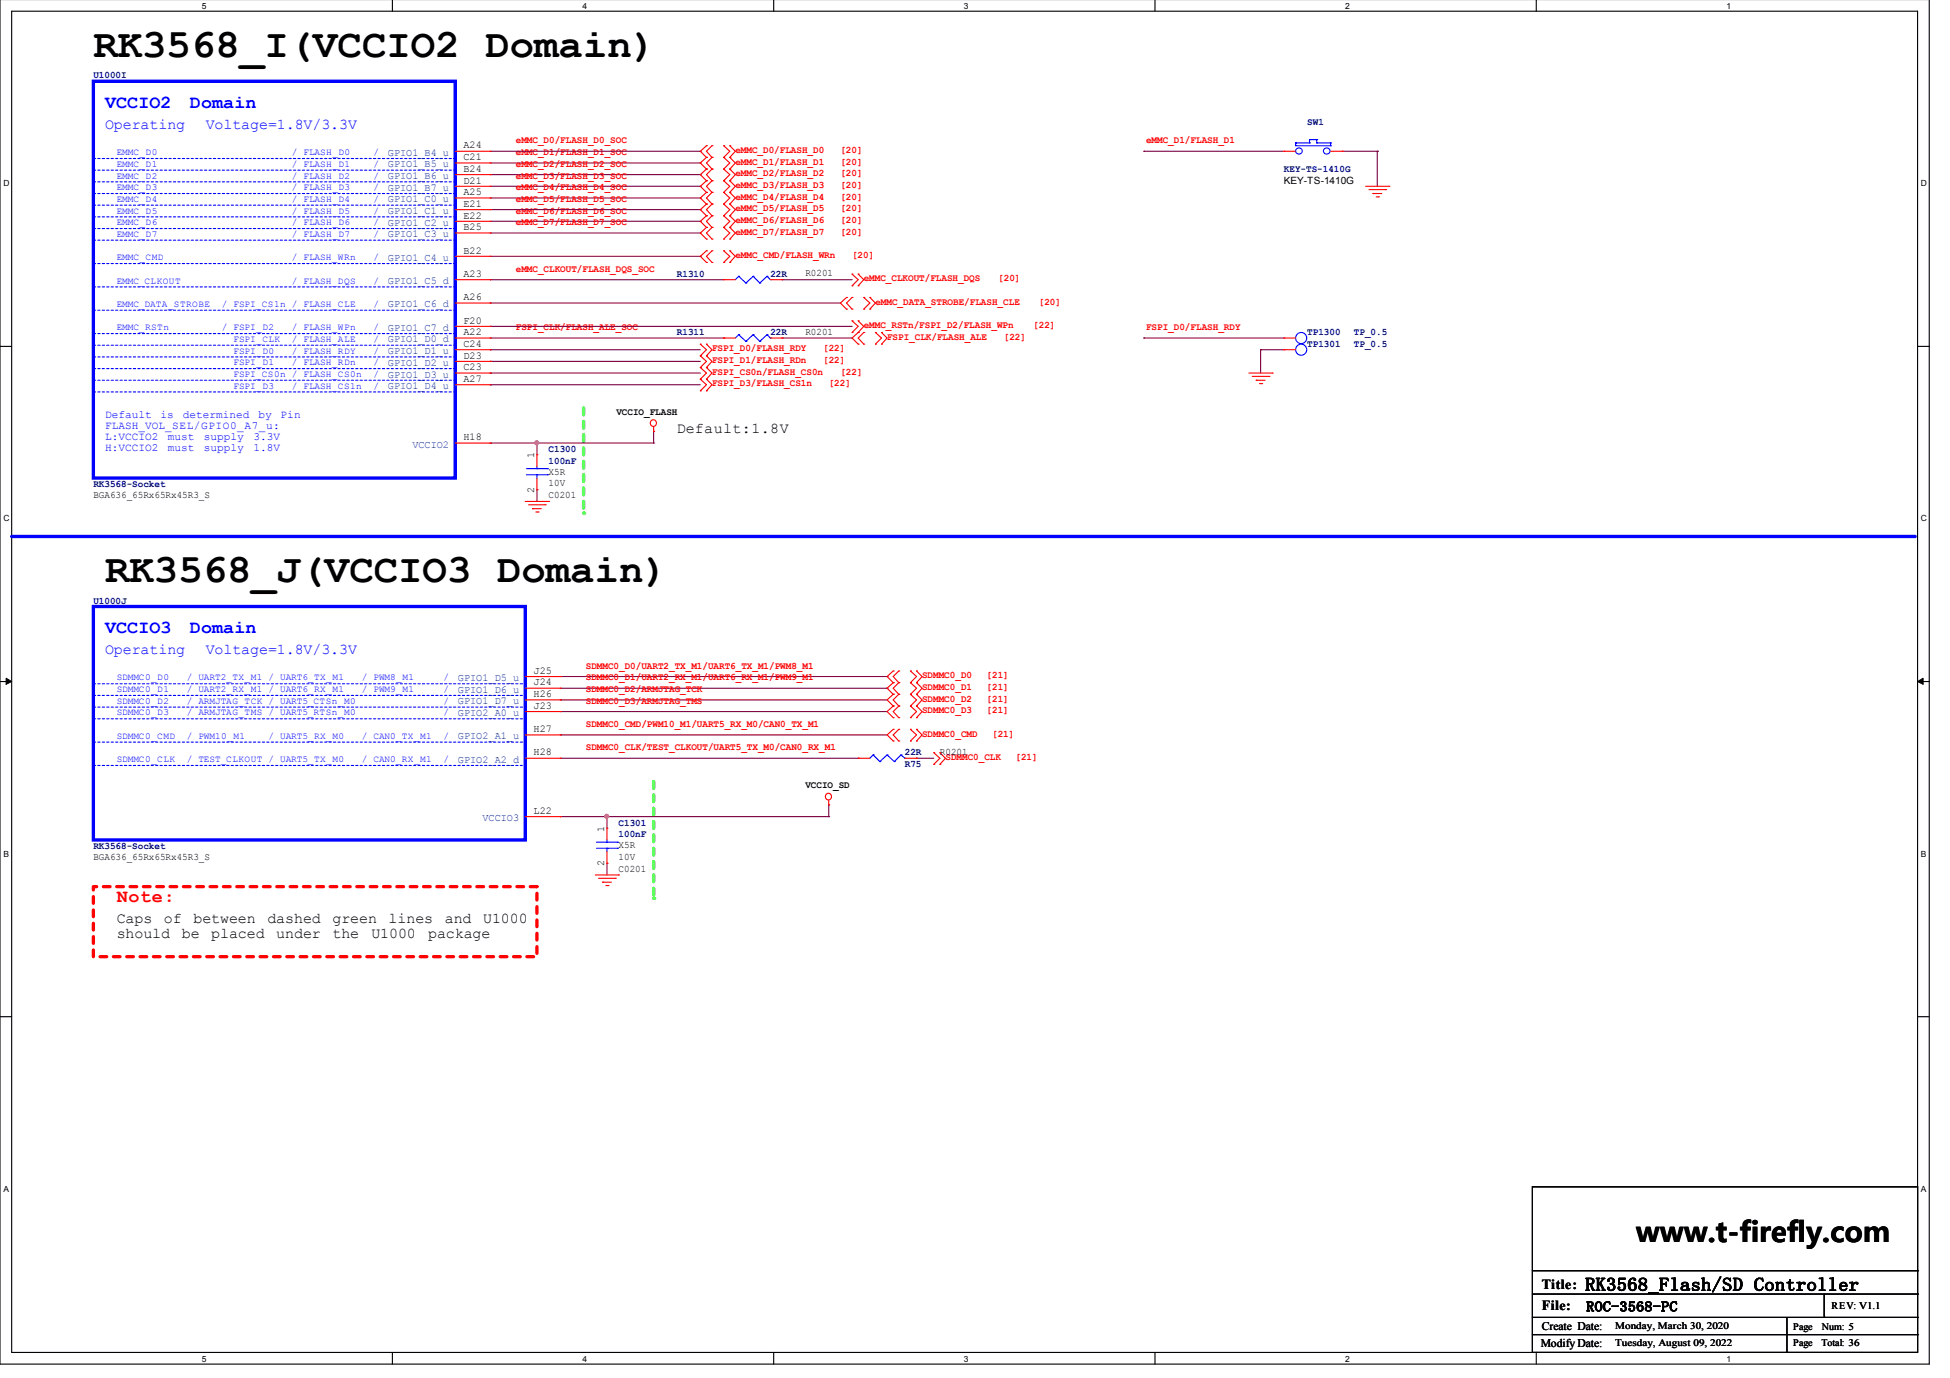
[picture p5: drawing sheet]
<svg xmlns="http://www.w3.org/2000/svg" width="297mm" height="210mm" viewBox="0 0 297 210" stroke-linecap="round" stroke-linejoin="round" font-family="sans-serif">
<path d="M0 -.1v207.9h293.9v-207.9M1.8 1.7h290.3v204.3h-290.3z" fill="none" stroke="#000" stroke-width=".17"/>
<g fill="#fff">
<path d="M30.7 .2h.6v1.3h-.6z"/>
<path d="M30.7 206.3h.6v1.3h-.6z"/>
</g>
<path d="M59.8 -.1v1.8M59.8 206v1.8" fill="none" stroke="#000" stroke-width=".17"/>
<g fill="#fff">
<path d="M88.7 .2h.6v1.3h-.6z"/>
<path d="M88.7 206.3h.6v1.3h-.6z"/>
</g>
<path d="M117.9 -.1v1.8M117.9 206v1.8" fill="none" stroke="#000" stroke-width=".17"/>
<g fill="#fff">
<path d="M146.8 .2h.6v1.3h-.6z"/>
<path d="M146.8 206.3h.6v1.3h-.6z"/>
</g>
<path d="M175.9 -.1v1.8M175.9 206v1.8" fill="none" stroke="#000" stroke-width=".17"/>
<g fill="#fff">
<path d="M204.9 .2h.6v1.3h-.6z"/>
<path d="M204.9 206.3h.6v1.3h-.6z"/>
</g>
<path d="M234 -.1v1.8M234 206v1.8" fill="none" stroke="#000" stroke-width=".17"/>
<g fill="#fff">
<path d="M263 .2h.6v1.3h-.6z"/>
<path d="M263 206.3h.6v1.3h-.6z"/>
<path d="M.5 27.2h.9v1.3h-.9z"/>
<path d="M292.6 27.2h.9v1.3h-.9z"/>
<path d="M.5 78.2h.9v1.4h-.9z"/>
<path d="M292.6 78.2h.9v1.4h-.9z"/>
</g>
<path d="M0 52.8h1.8M292.1 52.8h1.8" fill="none" stroke="#000" stroke-width=".17"/>
<g fill="#fff">
<path d="M.5 129.3h.8v1.4h-.8z"/>
<path d="M292.6 129.3h.8v1.4h-.8z"/>
</g>
<path d="M0 103.8h1.8M292.1 103.8h1.8" fill="none" stroke="#000" stroke-width=".17"/>
<path d="M.9 103.3l.9 .5-.9 .4zM292.1 103.8l.8-.5v.9z" fill="#000" stroke="#000" stroke-width=".15"/>
<g fill="#fff">
<path d="M.5 180.4h.7v1.3h-.7z"/>
<path d="M292.6 180.4h.7v1.3h-.7z"/>
</g>
<path d="M0 154.9h1.8M292.1 154.9h1.8" fill="none" stroke="#000" stroke-width=".17"/>
<path d="M1.8 81.7h289.8" fill="none" stroke="#00f" stroke-width=".51"/>
<circle cx="291.6" cy="81.7" r=".25" fill="#00f"/>
<path d="M88.9 62.2v16" fill="none" stroke="#0f0" stroke-width=".51" stroke-dasharray="1 1"/>
<circle cx="88.9" cy="78.2" r=".25" fill="#0f0" stroke-dasharray="1 1"/>
<path d="M99.6 119.1v17.7" fill="none" stroke="#0f0" stroke-width=".51" stroke-dasharray="1 1"/>
<circle cx="99.6" cy="136.8" r=".25" fill="#0f0" stroke-dasharray="1 1"/>
<path d="M14.2 135.1h67.6v10.6h-67.6z" fill="none" stroke="#f00" stroke-width=".51" stroke-dasharray="1 1"/>
<g fill="none" stroke="#800040" stroke-width=".17">
<path d="M74.7 33.7h32M74.7 24.8h32M74.7 26.6h32M74.7 28.4h32M74.7 35.5h32M74.7 23h32M74.7 30.2h32M74.7 31.9h32M74.7 39h32M106.7 33.7h.1M106.7 24.8h.1M106.7 26.6h.1"/>
<path d="M106.7 28.4h.1M106.7 35.5h.1M106.7 23h.1M106.7 30.2h.1M106.7 31.9h.1M106.7 39h.1M174.2 23h.1M174.2 23h21.4M204.5 23h5.3M209.8 23h.1M209.8 23v5.4M74.7 58.6h.1"/>
<path d="M74.7 55h.1M74.7 53.3h.1M74.7 49.7h.1M74.7 42.6h.1M74.7 46.2h.1M74.7 56.8h.1M74.7 58.6h32M74.7 55h32M74.7 53.3h32M74.7 51.5h35.5M74.7 49.7h55.1M74.7 42.6h35.5"/>
<path d="M74.7 46.2h53.3M74.7 56.8h32M110.2 51.5h.1M119.1 42.6h.1M119.1 51.5h.1M119.1 51.5h10.7M119.1 42.6h10.7M174.2 51.5h.1M174.2 51.5h21.4M192 53.3h.1M192 53.3h3.6M192 53.3v3.5"/>
<path d="M74.7 67.5h.1M74.7 67.5h24.9M81.8 67.5h.1M81.8 74.6h.1M81.8 67.5v1.8M81.8 74.6v1.8M99.6 67.5h.1M99.6 65.7h.1M99.6 65.7v1.8M85.3 106.6h.1M85.3 108.4h.1M85.3 111.9h.1"/>
<path d="M85.3 103.1h49.8M85.3 104.8h49.8M85.3 106.6h49.8M85.3 108.4h49.8M85.3 115.5h45.4M85.3 111.9h49.8M130.7 115.5h.1M135.1 103.1h.1M135.1 104.8h.1M139.6 115.5h.1M139.6 115.5h2.6M85.3 124.4h.1"/>
<path d="M85.3 124.4h40.9M92.5 124.4h.1M92.5 131.5h.1M92.5 124.4v1.8M92.5 131.5v1.8M126.2 124.4h.1M126.2 122.6h.1M126.2 122.6v1.8"/>
</g>
<g fill="#f0f" stroke="#f0f" stroke-width=".17">
<circle cx="81.7" cy="67.5" r=".3"/>
<circle cx="92.4" cy="124.3" r=".3"/>
</g>
<g fill="none" stroke="#f00" stroke-width=".17">
<path d="M69.3 28.4h5.4M69.3 23h5.4M69.3 24.8h5.4M69.3 26.6h5.4M69.3 30.2h5.4M69.3 31.9h5.4M69.3 33.7h5.4M69.3 35.5h5.4M69.3 39h5.4M74.7 23h.1M74.7 24.8h.1M74.7 26.6h.1"/>
<path d="M74.7 28.4h.1M74.7 30.2h.1M74.7 31.9h.1M74.7 33.7h.1M74.7 35.5h.1M74.7 39h.1M107.6 22.2h.1M107.6 24h.1M107.6 25.8h.1M107.6 27.5h.1M107.6 29.3h.1M107.6 31.1h.1"/>
<path d="M107.6 32.9h.1M107.6 34.6h.1M107.6 36.4h.1M107.6 38.2h.1M107.6 40h.1M107.6 22.2l-.9 .8 .9 1M107.6 24l-.9 .8 .9 1M107.6 25.8l-.9 .8 .9 .9M107.6 27.5l-.9 .9 .9 .9M107.6 29.3l-.9 .9 .9 .9M107.6 31.1l-.9 .8 .9 1M107.6 32.9l-.9 .8 .9 .9"/>
<path d="M107.6 34.6l-.9 .9 .9 .9M107.6 38.2l-.9 .8 .9 1M108.5 24h.1M108.5 22.2h.1M108.5 25.8h.1M108.5 27.5h.1M108.5 29.3h.1M108.5 31.1h.1M108.5 32.9h.1M108.5 34.6h.1M108.5 36.4h.1M108.5 40h.1"/>
<path d="M108.5 38.2h.1M108.5 22.2l-.9 .8 .9 1M108.5 25.8l-.9 .8 .9 .9M108.5 24l-.9 .8 .9 1M108.5 27.5l-.9 .9 .9 .9M108.5 29.3l-.9 .9 .9 .9M108.5 31.1l-.9 .8 .9 1M108.5 32.9l-.9 .8 .9 .9M108.5 34.6l-.9 .9 .9 .9M108.5 38.2l-.9 .8 .9 1M110.2 24h.1M110.2 22.2h.1"/>
<path d="M110.2 25.8h.1M110.2 27.5h.1M110.2 29.3h.1M110.2 31.1h.1M110.2 32.9h.1M110.2 34.6h.1M110.2 36.4h.1M110.2 40h.1M110.2 38.2h.1M110.2 22.2l1 .8-1 1M110.2 24l1 .8-1 1M110.2 25.8l1 .8-1 .9"/>
<path d="M110.2 27.5l1 .9-1 .9M110.2 29.3l1 .9-1 .9M110.2 31.1l1 .8-1 1M110.2 32.9l1 .8-1 .9M110.2 34.6l1 .9-1 .9M110.2 38.2l1 .8-1 1M111.2 24h.1M111.2 22.2h.1M111.2 25.8h.1M111.2 27.5h.1M111.2 29.3h.1M111.2 31.1h.1"/>
<path d="M111.2 32.9h.1M111.2 34.6h.1M111.2 36.4h.1M111.2 40h.1M111.2 38.2h.1M111.2 22.2l.8 .8-.8 1M111.2 24l.8 .8-.8 1M111.2 31.1l.8 .8-.8 1M111.2 25.8l.8 .8-.8 .9M111.2 32.9l.8 .8-.8 .9M111.2 27.5l.8 .9-.8 .9M111.2 34.6l.8 .9-.8 .9"/>
<path d="M111.2 29.3l.8 .9-.8 .9M111.2 38.2l.8 .8-.8 1M195.6 23h.1M195.6 23h1.8M202.7 23h1.8M204.5 23h.1M208 28.4h3.6M208.5 28.9h2.6M209.1 29.5h.1M209.1 29.5h1.4M209.6 30h.4M210 30h.1"/>
<path d="M211.1 28.9h.1M211.6 28.4h.1M69.3 56.8h5.4M69.3 51.5h5.4M69.3 42.6h5.4M69.3 53.3h5.4M69.3 46.2h5.4M69.3 49.7h5.4M69.3 55h5.4M69.3 58.6h5.4M74.7 42.6h.1M74.7 46.2h.1"/>
<path d="M74.7 49.7h.1M74.7 51.5h.1M74.7 53.3h.1M74.7 55h.1M74.7 56.8h.1M74.7 58.6h.1M106.7 59.5h.1M106.7 57.8h.1M106.7 56h.1M106.7 54.2h.1M106.7 52.4h.1M106.7 57.8l.9 .8-.9 .9"/>
<path d="M106.7 54.2l.9 .8-.9 1M106.7 52.4l.9 .9-.9 .9M106.7 56l.9 .8-.9 1M107.6 59.5h.1M107.6 57.8h.1M107.6 56h.1M107.6 54.2h.1M107.6 52.4h.1M107.6 57.8l.9 .8-.9 .9M107.6 54.2l.9 .8-.9 1M107.6 52.4l.9 .9-.9 .9M107.6 56l.9 .8-.9 1"/>
<path d="M110.2 51.5h.1M110.2 42.6h.1M110.2 51.5h1.8M110.2 42.6h1.8M117.3 51.5h1.8M117.3 42.6h1.8M119.1 51.5h.1M119.1 42.6h.1M128.9 45.3h.1M128.9 47.1h.1M128.9 45.3l-.9 .9 .9 .9M129.8 43.5h.1"/>
<path d="M129.8 41.8h.1M129.8 50.6h.1M129.8 48.9h.1M129.8 47.1h.1M129.8 45.3h.1M129.8 41.8l.9 .8-.9 .9M129.8 48.9l.9 .8-.9 .9M129.8 45.3l-.9 .9 .9 .9M130.7 43.5h.1M130.7 41.8h.1M130.7 50.6h.1M130.7 48.9h.1"/>
<path d="M130.7 52.4h.1M130.7 41.8l.9 .8-.9 .9M130.7 48.9l.9 .8-.9 .9M130.7 50.6l-.9 .9 .9 .9M131.6 47.1h.1M131.6 45.3h.1M131.6 52.4h.1M131.6 50.6h.1M131.6 45.3l.9 .9-.9 .9M131.6 50.6l-.9 .9 .9 .9M132.5 47.1h.1M132.5 45.3h.1"/>
<path d="M132.5 45.3l.8 .9-.8 .9M133.3 52.4h.1M133.3 50.6h.1M133.3 50.6l1 .9-1 .9M134.3 52.4h.1M134.3 50.6h.1M134.3 50.6l.8 .9-.8 .9M190.2 56.8h3.6M190.8 57.3h2.5M191.3 57.9h.1M191.3 57.9h1.4M191.9 58.4h.3"/>
<path d="M192.2 58.4h.1M193.3 57.3h.1M193.8 56.8h.1M195.6 51.5h.1M195.6 53.3h.1M195.6 51.5h1.8M195.6 53.3h1.8M69.3 67.5h5.4M74.7 67.5h.1M80 76.4h3.6M80.5 76.9h2.6M81.1 77.5h.1"/>
<path d="M81.1 77.5h1.4M81.6 78h.4M81.8 69.3h.1M81.8 74.6h.1M81.8 69.3v1.7M81.8 72.8v1.8M82 78h.1M83.1 76.9h.1M83.6 76.4h.1M99.6 65.7h.1M99.6 65v.7M80 103.1h5.3"/>
<path d="M80 104.8h5.3M80 106.6h5.3M80 108.4h5.3M80 111.9h5.3M80 115.5h5.3M85.3 103.1h.1M85.3 104.8h.1M85.3 106.6h.1M85.3 108.4h.1M85.3 111.9h.1M85.3 115.5h.1M130.7 115.5h.1"/>
<path d="M130.7 115.5h1.8M136.1 102.2h.1M136.1 104h.1M136.1 105.8h.1M136.1 107.5h.1M136.1 109.3h.1M136.1 111.1h.1M136.1 112.9h.1M136.1 102.2l-1 .9 1 .9M136.1 104l-1 .8 1 1M136.1 105.8l-1 .8 1 .9M136.1 107.5l-1 .9 1 .9"/>
<path d="M136.1 111.1l-1 .8 1 1M136.9 104h.1M136.9 102.2h.1M136.9 105.8h.1M136.9 107.5h.1M136.9 109.3h.1M136.9 112.9h.1M136.9 111.1h.1M136.9 102.2l-.8 .9 .8 .9M136.9 105.8l-.8 .8 .8 .9M136.9 104l-.8 .8 .8 1M136.9 107.5l-.8 .9 .8 .9"/>
<path d="M136.9 111.1l-.8 .8 .8 1M137.8 115.5h1.8M138.7 104h.1M138.7 102.2h.1M138.7 105.8h.1M138.7 107.5h.1M138.7 109.3h.1M138.7 112.9h.1M138.7 111.1h.1M138.7 102.2l.9 .9-.9 .9M138.7 104l.9 .8-.9 1M138.7 105.8l.9 .8-.9 .9"/>
<path d="M138.7 107.5l.9 .9-.9 .9M138.7 111.1l.9 .8-.9 1M139.6 104h.1M139.6 102.2h.1M139.6 105.8h.1M139.6 107.5h.1M139.6 109.3h.1M139.6 112.9h.1M139.6 111.1h.1M139.6 115.5h.1M139.6 107.5l.9 .9-.9 .9M139.6 102.2l.9 .9-.9 .9"/>
<path d="M139.6 104l.9 .8-.9 1M139.6 111.1l.9 .8-.9 1M139.6 105.8l.9 .8-.9 .9M142.2 116.4h.1M142.2 114.7h.1M142.2 114.7l1 .8-1 .9M143.2 116.4h.1M143.2 114.7h.1M143.2 114.7l.8 .8-.8 .9M80 124.4h5.3M85.3 124.4h.1M90.7 133.3h3.5"/>
<path d="M91.2 133.8h2.5M91.8 134.4h.1M91.8 134.4h1.3M92.3 134.9h.3M92.5 126.2h.1M92.5 131.5h.1M92.5 126.2v1.7M92.5 129.7v1.8M92.6 134.9h.1M93.7 133.8h.1M94.2 133.3h.1M126.2 122.6h.1"/>
<path d="M126.2 121.9v.7"/>
<circle cx="99.5" cy="64.4" r=".49"/>
<circle cx="126.2" cy="121.3" r=".49"/>
</g>
<g fill="none" stroke="#000" stroke-width=".17">
<path d="M233.4 180.8h58.7v25.2h-58.7zM233.4 193.6h58.7M233.4 197.1h58.7M277.9 197.1v3.6M292.1 193.6h.1M292.1 197.1h.1M233.4 200.7h58.7M233.4 203.3h58.7M272.2 206h.1M272.2 200.7v5.3M277.9 200.7h.1M292.1 200.7h.1"/>
<path d="M292.1 203.3h.1"/>
</g>
<g fill="none" stroke="#00f" stroke-width=".17">
<path d="M197.4 21.8h.1M197.4 21.8v.4h5.3M197.4 21.8h2.1M199.5 21.3h.1M199.5 21.8h.1M199.5 21.3h1.1M199.5 21.3v.5M200.6 21.8h.1M200.6 21.3h.1M200.6 21.8h2.1M200.6 21.3v.5M202.7 22.2h.1"/>
<path d="M202.7 21.8h.1M202.7 21.8v.4M112.5 51h.1M112.5 42.1h.1M112.5 51l-.5 .5M112.5 51l1.1 1M112.5 42.1l-.5 .5M112.5 42.1l1.1 1M113.6 52h.1M113.6 43.1h.1M114.7 51h.1M114.7 42.1h.1"/>
<path d="M114.7 51l-1.1 1M114.7 51l1 1M114.7 42.1l-1.1 1M114.7 42.1l1 1M115.7 52h.1M115.7 43.1h.1M116.8 51h.1M116.8 42.1h.1M116.8 51l-1.1 1M116.8 51l.5 .5M116.8 42.1l-1.1 1M116.8 42.1l.5 .5"/>
<path d="M117.3 51.5h.1M117.3 42.6h.1M80.2 72.3h3.2M80.2 71.4h3.2M81.8 71.4h.1M81.8 72.3h.1M81.8 71v.4M81.8 72.3v.5M83.4 72.3h.1M83.4 71.4h.1M133 115h.1M133 115l-.5 .5"/>
<path d="M133 115l1 1M134 116h.1M135.1 115h.1M135.1 115l-1.1 1M135.1 115l1.1 1M136.2 116h.1M137.2 115h.1M137.2 115l-1 1M137.2 115l.6 .5M137.8 115.5h.1M90.8 129.2h3.3M90.8 128.3h3.3"/>
<path d="M92.5 128.3h.1M92.5 129.2h.1M92.5 127.9v.4M92.5 129.2v.5M94.1 129.2h.1M94.1 128.3h.1"/>
<circle cx="197.9" cy="23" r=".49"/>
<circle cx="202.1" cy="23" r=".49"/>
<circle cx="198.2" cy="53.3" r=".85"/>
<circle cx="198.2" cy="51.5" r=".85"/>
</g>
<g fill="none" stroke="#00f" stroke-width=".17" stroke-dasharray=".3 .3">
<path d="M14.2 29.5h55.1M14.2 33h55.1M14.2 25.9h55.1M14.2 36.6h55.1M14.2 24.1h55.1M14.2 31.3h55.1M14.2 34.8h55.1M14.2 27.7h55.1M69.3 29.5h.1M69.3 33h.1M69.3 25.9h.1M69.3 36.6h.1"/>
<path d="M69.3 24.1h.1M69.3 31.3h.1M69.3 34.8h.1M69.3 27.7h.1M14.2 52.6h55.1M14.2 56.1h55.1M14.2 54.4h55.1M14.2 57.9h55.1M14.2 43.7h55.1M14.2 59.7h55.1M14.2 50.8h55.1M14.2 40.1h55.1"/>
<path d="M14.2 47.3h55.1M69.3 52.6h.1M69.3 56.1h.1M69.3 54.4h.1M69.3 57.9h.1M69.3 43.7h.1M69.3 59.7h.1M69.3 50.8h.1M69.3 40.1h.1M69.3 47.3h.1M14.2 105.9h65.8M14.2 116.6h65.8"/>
<path d="M14.2 109.5h65.8M14.2 107.7h65.8M14.2 104.2h65.8M14.2 113h65.8M80 105.9h.1M80 116.6h.1M80 109.5h.1M80 107.7h.1M80 104.2h.1M80 113h.1"/>
</g>
<path d="M14.2 12.4h55.1v60.4h-55.1zM14.2 92.4h65.8v35.5h-65.8z" fill="none" stroke="#00f" stroke-width=".51"/>
<g font-size="6.2">
<text x="14.2" y="8.7">RK3568_I(VCCIO2 Domain)</text>
<text x="16" y="88.7">RK3568_J(VCCIO3 Domain)</text>
</g>
<text font-size="4.2" x="249.3" y="189.2">www.t-firefly.com</text>
<g font-size="2.8" fill="#00f">
<text x="16" y="16.4">VCCIO2</text>
<text x="28.9" y="16.4">Domain</text>
<text x="16" y="96.4">VCCIO3</text>
<text x="28.9" y="96.4">Domain</text>
</g>
<text font-size="2.8" fill="#f00" x="17.8" y="137.3">Note:</text>
<text font-size="2.8" x="241.5" y="196.6">RK3568_Flash/SD Controller</text>
<g font-size="2.3" fill="#00f">
<text x="16" y="19.7">Operating</text>
<text x="31.3" y="19.7">Voltage=1.8V/3.3V</text>
<text x="16" y="99.7">Operating</text>
<text x="31.3" y="99.7">Voltage=1.8V/3.3V</text>
</g>
<g font-size="2.3">
<text x="103.1" y="65.9">Default:1.8V</text>
<text x="17.8" y="140.6">Caps</text>
<text x="17.8" y="142.8">should</text>
<text x="25" y="140.6">of</text>
<text x="27.7" y="142.8">be</text>
<text x="29.5" y="140.6">between</text>
<text x="32.2" y="142.8">placed</text>
<text x="40.7" y="140.6">dashed</text>
<text x="42.1" y="142.8">under</text>
<text x="50.6" y="140.6">green</text>
<text x="50.6" y="142.8">the</text>
<text x="56.6" y="142.8">U1000</text>
<text x="59.2" y="140.6">lines</text>
<text x="65.2" y="142.8">package</text>
<text x="67.8" y="140.6">and</text>
<text x="73.6" y="140.6">U1000</text>
</g>
<g font-size="2.1">
<text x="234.9" y="196.3">Title:</text>
<text x="234.9" y="199.5">File:</text>
<text x="241.6" y="199.7">ROC-3568-PC</text>
</g>
<g font-size="1.8">
<text x="234.9" y="202.5">Create Date:</text>
<text x="234.7" y="205.2">Modify Date:</text>
</g>
<g font-size="1.7" fill="#00f">
<text x="16" y="63.6">Default</text>
<text x="16" y="65.3">FLASH_VOL_SEL/GPIO0_A7_u:</text>
<text x="24.5" y="63.6">is</text>
<text x="27.9" y="63.6">determined</text>
<text x="39.4" y="63.6">by</text>
<text x="42.8" y="63.6">Pin</text>
<text x="16" y="67">L:VCCIO2</text>
<text x="16" y="68.7">H:VCCIO2</text>
<text x="25.6" y="67">must</text>
<text x="25.6" y="68.7">must</text>
<text x="31.1" y="67">supply</text>
<text x="31.1" y="68.7">supply</text>
<text x="38.6" y="67">3.3V</text>
<text x="38.6" y="68.7">1.8V</text>
</g>
<g font-size="1.6" fill="#004080">
<text x="59.1" y="23.7">GPIO1_B4_u</text>
<text x="59.1" y="25.5">GPIO1_B5_u</text>
<text x="59.1" y="27.3">GPIO1_B6_u</text>
<text x="59.1" y="29.1">GPIO1_B7_u</text>
<text x="59.1" y="30.8">GPIO1_C0_u</text>
<text x="59.1" y="32.6">GPIO1_C1_u</text>
<text x="59.1" y="34.4">GPIO1_C2_u</text>
<text x="59.1" y="36.2">GPIO1_C3_u</text>
<text x="59.1" y="39.7">GPIO1_C4_u</text>
<text x="59.1" y="43.3">GPIO1_C5_d</text>
<text x="59.1" y="46.8">GPIO1_C6_d</text>
<text x="59.1" y="50.4">GPIO1_C7_d</text>
<text x="59.1" y="52.2">GPIO1_D0_d</text>
<text x="59.1" y="53.9">GPIO1_D1_u</text>
<text x="59.1" y="55.7">GPIO1_D2_u</text>
<text x="59.1" y="57.5">GPIO1_D3_u</text>
<text x="59.1" y="59.3">GPIO1_D4_u</text>
<text x="62.8" y="68.2">VCCIO2</text>
<text x="69.8" y="103.7">GPIO1_D5_u</text>
<text x="69.8" y="105.5">GPIO1_D6_u</text>
<text x="69.8" y="107.3">GPIO1_D7_u</text>
<text x="69.8" y="109.1">GPIO2_A0_u</text>
<text x="69.8" y="112.6">GPIO2_A1_u</text>
<text x="69.8" y="116.2">GPIO2_A2_d</text>
<text x="73.5" y="125.1">VCCIO3</text>
</g>
<g font-size="1.6">
<text x="70.6" y="22.6">A24</text>
<text x="70.6" y="24.4">C21</text>
<text x="70.6" y="26.2">B24</text>
<text x="70.6" y="28">D21</text>
<text x="70.6" y="29.7">A25</text>
<text x="70.6" y="31.5">E21</text>
<text x="70.6" y="33.3">E22</text>
<text x="70.6" y="35.1">B25</text>
<text x="70.6" y="38.6">B22</text>
<text x="70.6" y="42.2">A23</text>
<text x="70.6" y="45.7">A26</text>
<text x="70.6" y="49.3">F20</text>
<text x="70.6" y="51.1">A22</text>
<text x="70.6" y="52.8">C24</text>
<text x="70.6" y="54.6">D23</text>
<text x="70.6" y="56.4">C23</text>
<text x="70.6" y="58.2">A27</text>
<text x="70.6" y="67.1">H18</text>
<text x="81.4" y="69.8" transform="rotate(-90 81.4 69.8)">1</text>
<text x="81.4" y="75" transform="rotate(-90 81.4 75)">2</text>
<text x="81.3" y="102.6">J25</text>
<text x="81.3" y="104.4">J24</text>
<text x="81.3" y="106.2">H26</text>
<text x="81.3" y="108">J23</text>
<text x="81.3" y="111.5">H27</text>
<text x="81.3" y="115.1">H28</text>
<text x="81.3" y="124">L22</text>
<text x="92" y="131.9" transform="rotate(-90 92 131.9)">2</text>
<text x="92" y="126.7" transform="rotate(-90 92 126.7)">1</text>
</g>
<g font-size="1.5" fill="#000080">
<text x="14.2" y="12">U1000I</text>
<text x="199.1" y="19.1">SW1</text>
<text x="195.6" y="26.2">KEY-TS-1410G</text>
<text x="103.1" y="42.2">R1310</text>
<text x="117.3" y="42.2">22R</text>
<text x="103.1" y="51.1">R1311</text>
<text x="117.3" y="51.1">22R</text>
<text x="199.1" y="51.1">TP1300</text>
<text x="199.1" y="52.8">TP1301</text>
<text x="206.2" y="51.1">TP_0.5</text>
<text x="206.2" y="52.8">TP_0.5</text>
<text x="83.6" y="68.8">C1300</text>
<text x="83.6" y="70.6">100nF</text>
<text x="14.2" y="74.2">RK3568-Socket</text>
<text x="14.2" y="92">U1000J</text>
<text x="137.8" y="116.9">R75</text>
<text x="137.8" y="115.1">22R</text>
<text x="94.2" y="125.7">C1301</text>
<text x="14.2" y="129.3">RK3568-Socket</text>
<text x="94.2" y="127.5">100nF</text>
</g>
<g font-size="1.5" fill="#f00">
<text x="78.6" y="23.6">eMMC_D1/FLASH_D1_SOC</text>
<text x="78.6" y="21.9">eMMC_D0/FLASH_D0_SOC</text>
<text x="112" y="23.3">eMMC_D0/FLASH_D0</text>
<text x="128" y="23.3">[20]</text>
<text x="174.6" y="21.9">eMMC_D1/FLASH_D1</text>
<text x="78.6" y="25.4">eMMC_D2/FLASH_D2_SOC</text>
<text x="78.6" y="27.2">eMMC_D3/FLASH_D3_SOC</text>
<text x="78.6" y="29">eMMC_D4/FLASH_D4_SOC</text>
<text x="112" y="25.1">eMMC_D1/FLASH_D1</text>
<text x="112" y="26.9">eMMC_D2/FLASH_D2</text>
<text x="112" y="28.6">eMMC_D3/FLASH_D3</text>
<text x="128" y="25.1">[20]</text>
<text x="128" y="26.9">[20]</text>
<text x="128" y="28.6">[20]</text>
<text x="78.6" y="32.5">eMMC_D6/FLASH_D6_SOC</text>
<text x="78.6" y="34.3">eMMC_D7/FLASH_D7_SOC</text>
<text x="78.6" y="30.7">eMMC_D5/FLASH_D5_SOC</text>
<text x="112" y="30.4">eMMC_D4/FLASH_D4</text>
<text x="112" y="32.2">eMMC_D5/FLASH_D5</text>
<text x="112" y="34">eMMC_D6/FLASH_D6</text>
<text x="112" y="35.7">eMMC_D7/FLASH_D7</text>
<text x="128" y="30.4">[20]</text>
<text x="128" y="32.2">[20]</text>
<text x="128" y="34">[20]</text>
<text x="128" y="35.7">[20]</text>
<text x="78.6" y="41.4">eMMC_CLKOUT/FLASH_DQS_SOC</text>
<text x="112" y="39.3">eMMC_CMD/FLASH_WRn</text>
<text x="129.8" y="39.3">[20]</text>
<text x="131.6" y="42.9">eMMC_CLKOUT/FLASH_DQS</text>
<text x="133.3" y="46.4">eMMC_DATA_STROBE/FLASH_CLE</text>
<text x="152.1" y="42.9">[20]</text>
<text x="158.2" y="46.4">[20]</text>
<text x="78.6" y="50.3">FSPI_CLK/FLASH_ALE_SOC</text>
<text x="108.5" y="53.5">FSPI_D0/FLASH_RDY</text>
<text x="125.4" y="53.5">[22]</text>
<text x="131.6" y="50">eMMC_RSTn/FSPI_D2/FLASH_WPn</text>
<text x="135.1" y="51.7">FSPI_CLK/FLASH_ALE</text>
<text x="152.9" y="51.7">[22]</text>
<text x="157.4" y="50">[22]</text>
<text x="174.6" y="50.3">FSPI_D0/FLASH_RDY</text>
<text x="108.5" y="58.9">FSPI_D3/FLASH_CS1n</text>
<text x="108.5" y="55.3">FSPI_D1/FLASH_RDn</text>
<text x="108.5" y="57.1">FSPI_CS0n/FLASH_CS0n</text>
<text x="125.4" y="55.3">[22]</text>
<text x="126.2" y="58.9">[22]</text>
<text x="128" y="57.1">[22]</text>
<text x="89.2" y="101.9">SDMMC0_D0/UART2_TX_M1/UART6_TX_M1/PWM8_M1</text>
<text x="89.2" y="103.6">SDMMC0_D1/UART2_RX_M1/UART6_RX_M1/PWM9_M1</text>
<text x="89.2" y="105.4">SDMMC0_D2/ARMJTAG_TCK</text>
<text x="89.2" y="107.2">SDMMC0_D3/ARMJTAG_TMS</text>
<text x="140.5" y="103.3">SDMMC0_D0</text>
<text x="140.5" y="105.1">SDMMC0_D1</text>
<text x="140.5" y="106.9">SDMMC0_D2</text>
<text x="150.3" y="103.3">[21]</text>
<text x="150.3" y="105.1">[21]</text>
<text x="150.3" y="106.9">[21]</text>
<text x="89.2" y="110.8">SDMMC0_CMD/PWM10_M1/UART5_RX_M0/CAN0_TX_M1</text>
<text x="140.5" y="108.6">SDMMC0_D3</text>
<text x="140.5" y="112.2">SDMMC0_CMD</text>
<text x="150.3" y="108.6">[21]</text>
<text x="151.1" y="112.2">[21]</text>
<text x="89.2" y="114.3">SDMMC0_CLK/TEST_CLKOUT/UART5_TX_M0/CAN0_RX_M1</text>
<text x="144" y="115.8">SDMMC0_CLK</text>
<text x="154.7" y="115.8">[21]</text>
</g>
<g font-size="1.5">
<text x="195.6" y="28">KEY-TS-1410G</text>
<text x="122.7" y="42.1">R0201</text>
<text x="122.7" y="51">R0201</text>
<text x="93.9" y="63.2">VCCIO_FLASH</text>
<text x="14.2" y="75.9">BGA636_65Rx65Rx45R3_S</text>
<text x="83.6" y="75.9">C0201</text>
<text x="83.6" y="72.3">X5R</text>
<text x="83.6" y="74.1">10V</text>
<text x="143.2" y="115">R0201</text>
<text x="122.7" y="120.1">VCCIO_SD</text>
<text x="14.2" y="131">BGA636_65Rx65Rx45R3_S</text>
<text x="94.2" y="129.2">X5R</text>
<text x="94.2" y="131">10V</text>
<text x="94.2" y="132.8">C0201</text>
<text x="246" y="202.4">Monday, March 30, 2020</text>
<text x="273.1" y="202.5">Page</text>
<text x="277.5" y="202.5">Num: 5</text>
<text x="279" y="199.3">REV: V1.1</text>
<text x="246" y="205.1">Tuesday, August 09, 2022</text>
<text x="273.1" y="205.1">Page</text>
<text x="277.5" y="205.1">Total: 36</text>
</g>
<g font-size="1.4" fill="#00f">
<text x="17.8" y="23.6">EMMC_D0</text>
<text x="44.4" y="23.6">/ FLASH_D0</text>
<text x="56.9" y="23.6">/</text>
<text x="17.8" y="25.4">EMMC_D1</text>
<text x="17.8" y="29">EMMC_D3</text>
<text x="17.8" y="27.2">EMMC_D2</text>
<text x="44.4" y="25.4">/ FLASH_D1</text>
<text x="44.4" y="29">/ FLASH_D3</text>
<text x="44.4" y="27.2">/ FLASH_D2</text>
<text x="56.9" y="27.2">/</text>
<text x="56.9" y="25.4">/</text>
<text x="56.9" y="29">/</text>
<text x="17.8" y="32.5">EMMC_D5</text>
<text x="17.8" y="34.3">EMMC_D6</text>
<text x="17.8" y="30.7">EMMC_D4</text>
<text x="44.4" y="34.3">/ FLASH_D6</text>
<text x="44.4" y="32.5">/ FLASH_D5</text>
<text x="44.4" y="30.7">/ FLASH_D4</text>
<text x="56.9" y="32.5">/</text>
<text x="56.9" y="34.3">/</text>
<text x="56.9" y="30.7">/</text>
<text x="17.8" y="36.1">EMMC_D7</text>
<text x="17.8" y="39.6">EMMC_CMD</text>
<text x="44.4" y="36.1">/ FLASH_D7</text>
<text x="44.4" y="39.6">/ FLASH_WRn</text>
<text x="56.9" y="36.1">/</text>
<text x="56.9" y="39.6">/</text>
<text x="17.8" y="43.2">EMMC_CLKOUT</text>
<text x="17.8" y="46.8">EMMC_DATA_STROBE</text>
<text x="33.8" y="46.8">/ FSPI_CS1n / FLASH_CLE</text>
<text x="44.4" y="43.2">/ FLASH_DQS</text>
<text x="56.9" y="43.2">/</text>
<text x="56.9" y="46.8">/</text>
<text x="17.8" y="50.3">EMMC_RSTn</text>
<text x="33.8" y="50.3">/ FSPI_D2</text>
<text x="35.6" y="53.9">FSPI_D0</text>
<text x="35.6" y="52.1">FSPI_CLK</text>
<text x="44.4" y="53.9">/ FLASH_RDY</text>
<text x="44.4" y="50.3">/ FLASH_WPn</text>
<text x="44.4" y="52.1">/ FLASH_ALE</text>
<text x="56.9" y="52.1">/</text>
<text x="56.9" y="53.9">/</text>
<text x="56.9" y="50.3">/</text>
<text x="35.6" y="59.2">FSPI_D3</text>
<text x="35.6" y="55.6">FSPI_D1</text>
<text x="35.6" y="57.4">FSPI_CS0n / FLASH_CS0n</text>
<text x="44.4" y="59.2">/ FLASH_CS1n</text>
<text x="44.4" y="55.6">/ FLASH_RDn</text>
<text x="56.9" y="57.4">/</text>
<text x="56.9" y="59.2">/</text>
<text x="56.9" y="55.6">/</text>
<text x="17.8" y="103.6">SDMMC0_D0</text>
<text x="17.8" y="107.2">SDMMC0_D2</text>
<text x="17.8" y="105.4">SDMMC0_D1</text>
<text x="28.4" y="107.2">/ ARMJTAG_TCK / UART5_CTSn_M0</text>
<text x="28.4" y="105.4">/ UART2_RX_M1 / UART6_RX_M1</text>
<text x="28.4" y="103.6">/ UART2_TX_M1 / UART6_TX_M1</text>
<text x="55.1" y="105.4">/ PWM9_M1</text>
<text x="55.1" y="103.6">/ PWM8_M1</text>
<text x="67.6" y="107.2">/</text>
<text x="67.6" y="103.6">/</text>
<text x="67.6" y="105.4">/</text>
<text x="17.8" y="112.5">SDMMC0_CMD</text>
<text x="17.8" y="109">SDMMC0_D3</text>
<text x="28.4" y="112.5">/ PWM10_M1</text>
<text x="28.4" y="109">/ ARMJTAG_TMS / UART5_RTSn_M0</text>
<text x="40.9" y="112.5">/ UART5_RX_M0</text>
<text x="55.1" y="112.5">/ CAN0_TX_M1</text>
<text x="67.6" y="109">/</text>
<text x="67.6" y="112.5">/</text>
<text x="17.8" y="116.1">SDMMC0_CLK</text>
<text x="28.4" y="116.1">/ TEST_CLKOUT / UART5_TX_M0</text>
<text x="55.1" y="116.1">/ CAN0_RX_M1</text>
<text x="67.6" y="116.1">/</text>
</g>
<g font-size="1.3">
<text x="30.7" y="1.4">5</text>
<text x="88.7" y="1.4">4</text>
<text x="146.8" y="1.4">3</text>
<text x="204.9" y="1.4">2</text>
<text x="263" y="1.4">1</text>
<text x=".5" y="28.4">D</text>
<text x="292.6" y="28.4">D</text>
<text x=".5" y="79.4">C</text>
<text x="292.6" y="79.4">C</text>
<text x=".5" y="130.5">B</text>
<text x="292.6" y="130.5">B</text>
<text x=".5" y="181.5">A</text>
<text x="292.6" y="181.5">A</text>
<text x="30.7" y="207.4">5</text>
<text x="88.7" y="207.4">4</text>
<text x="146.8" y="207.4">3</text>
<text x="204.9" y="207.4">2</text>
<text x="263" y="207.4">1</text>
</g>
</svg>
